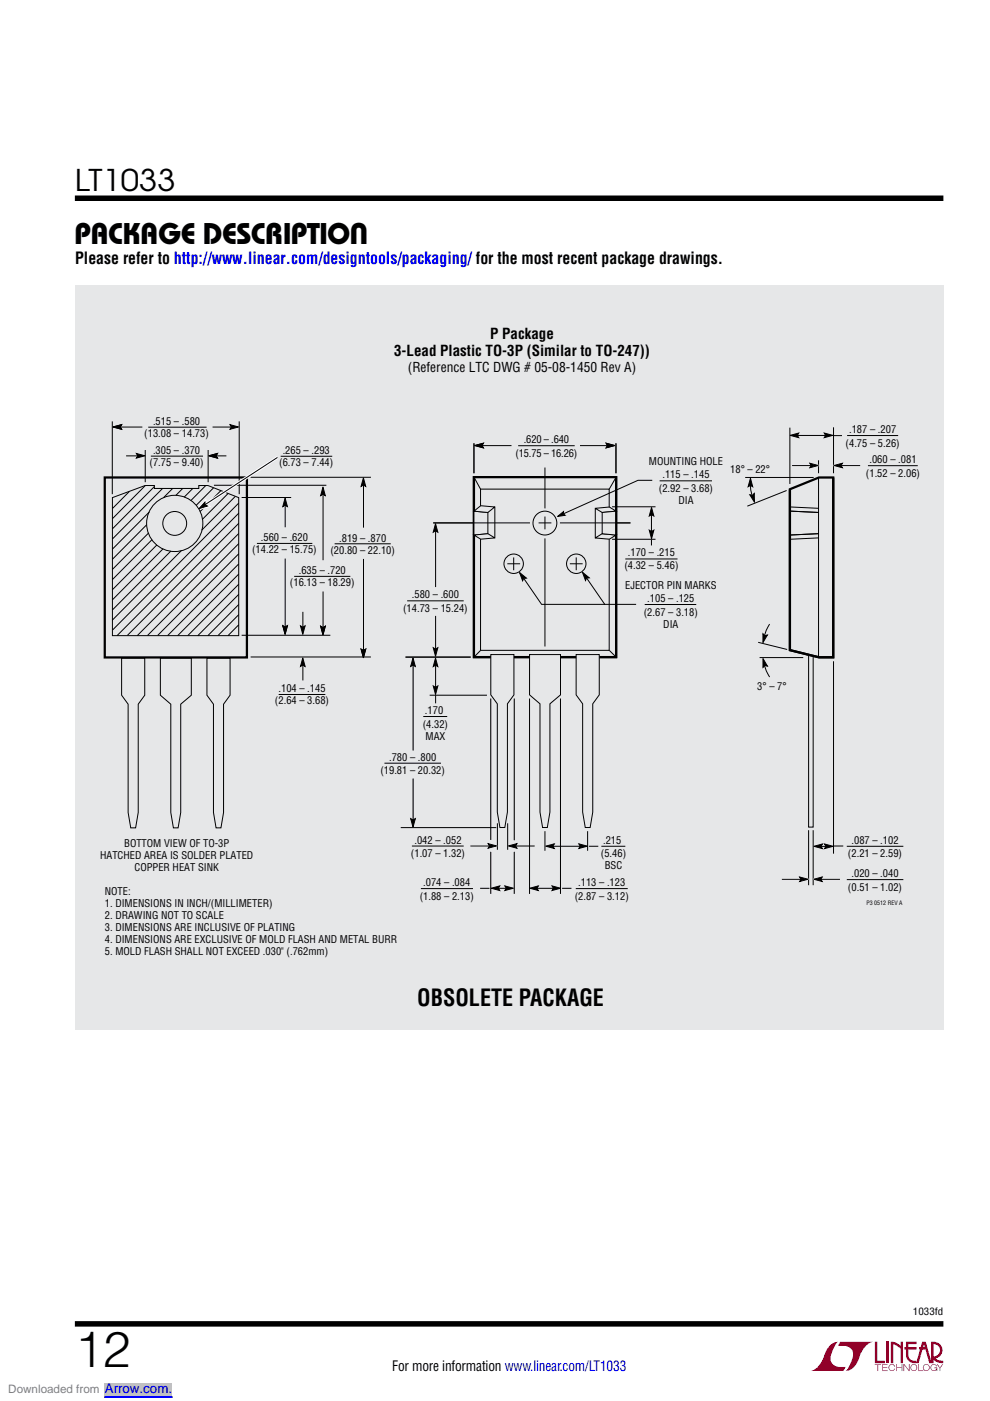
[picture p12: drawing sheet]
<svg xmlns="http://www.w3.org/2000/svg" width="210mm" height="297mm" viewBox="0 0 210 297" stroke-linecap="round" stroke-linejoin="round" font-family="sans-serif">
<g fill="#910028">
<path d="M185.5 284.5h.5v4h1.6v.5h-2.1z"/>
<path d="M176.2 285.1l1-.5 .4-.1a6.2 6.2 0 0 0-1.4 4.1 2.58 2.58 0 0 0 3.1 1.2l-.5 .9h-6.9a4.9 4.9 0 0 0 3-3.8l.4-.8z"/>
<path d="M178.1 284.5h7a4.9 4.9 0 0 0-3.1 3.8 3.2 3.2 0 0 1-2.7 2.4l.1-.1a6.2 6.2 0 0 0 1.4-4 2.58 2.58 0 0 0-3.1-1.3z"/>
<path d="M188 284.5h.5v4.5h-.5z"/>
<path d="M188.9 284.5l1 .2 1.1 .6v-.8h.5v4.5h-.5v-3.1l-1.6-.9v4h-.5z"/>
<path d="M185.5 289.2h1.3v.1h-.6v1.4h-.1v-1.4h-.6z"/>
<path d="M187 289.2h1.2v.1h-1v.6h.9v.1h-.9v.6h1v.1h-1.2z"/>
<path d="M190 289.2h.2v.7h1v-.7h.1v1.5h-.1v-.7h-1v.7h-.2z"/>
<path d="M191.6 289.2h.1l1 1.3v-1.3h.1v1.5l-1.1-1.3v1.3h-.1z"/>
<path d="M194.7 289.2h.1v1.4h.9v.1h-1z"/>
<path d="M198.6 289.2h.2l.5 .8 .5-.8h.2l-.6 .9v.6h-.2v-.6z"/>
<path d="M192.1 284.5h2.2v.5h-1.7v.6h1.7v.5h-1.7v1.2a1.32 1.32 0 0 0 1.7 1.2v.5l1.2-4.5h.8l1.1 4.1v-4.1a1.84 1.84 0 0 1 2.4 1.3 1.84 1.84 0 0 1-1.5 2.2l.8 .4 .9 .1v.5l-1.2-.2-1-.5v-.7a1.34 1.34 0 0 0 1.5-1.2 1.34 1.34 0 0 0-1.4-1.4v4h-.9l-.8-2.9h-1.3v-.5h1.2l-.2-.6-1.1 4a2.01 2.01 0 0 1-2.7-1.7v-1.2h-.4v-.5h.4z"/>
<path d="M193.2 289.4a.72 .72 0 0 1 1.2 .1 .72 .72 0 0 1-.4 1.1 .72 .72 0 0 1-1-.7h.2a.59 .59 0 0 0 .8 .6 .59 .59 0 0 0 .2-1 .59 .59 0 0 0-1 .2l-.2 .2z"/>
<path d="M195.9 289.4a.72 .72 0 0 1 1.1 .1 .72 .72 0 0 1-.4 1.1 .72 .72 0 0 1-.9-.7h.1a.59 .59 0 0 0 .8 .6 .59 .59 0 0 0 .2-1 .59 .59 0 0 0-.9 .2l-.2 .2z"/>
<path d="M197.5 289.4a.72 .72 0 0 1 1.2 .3h-.2a.59 .59 0 0 0-.9-.2 .59 .59 0 0 0 .1 .9 .59 .59 0 0 0 .9-.3h-.5v-.1h.6v.7h-.1v-.3a.73 .73 0 0 1-1.1 .1 .73 .73 0 0 1 0-1.1z"/>
<path d="M188.6 289.4a.71 .71 0 0 1 1.2 .4h-.1a.59 .59 0 0 0-.9-.3 .59 .59 0 0 0-.1 .9 .59 .59 0 0 0 1-.2h.1a.73 .73 0 0 1-1.1 .4 .73 .73 0 0 1-.1-1.2z"/>
</g>
<path d="M15.9 42h184.1M15.9 280.7h184.1" fill="none" stroke="#000" stroke-width="1.2" stroke-linecap="butt"/>
<path d="M15.9 60.5h184.1v157.8h-184.1z" fill="#e6e7e8"/>
<path d="M100.5 101.2h30.1v38.1h-30.1z" fill="#fff"/>
<path d="M100.5 101.2h30.1v38.1h-30.1z" fill="none" stroke="#000" stroke-width=".48"/>
<path d="M101.9 103.7h27.3v34.2h-27.3z" fill="#fff"/>
<path d="M101.9 103.7h27.3v34.2h-27.3z" fill="none" stroke="#000" stroke-width=".21"/>
<path d="M100.6 108.4l2.8 .3v4.5l-2.8 .2z" fill="#fff"/>
<path d="M100.6 108.4l2.8 .3v4.5l-2.8 .2z" fill="none" stroke="#000" stroke-width=".21"/>
<path d="M130.6 108.5v4.8z" fill="#fff"/>
<path d="M130.6 108.5v4.8M130.6 101.2l-1.4 2.5M101.9 137.9l-1.4 1.4M129.2 137.9l1.4 1.4" fill="none" stroke="#000" stroke-width=".21"/>
<circle cx="108.9" cy="119.5" r="2.06" fill="#fff"/>
<circle cx="108.9" cy="119.5" r="2.06" fill="none" stroke="#000" stroke-width=".21"/>
<circle cx="122.2" cy="119.5" r="2.06" fill="#fff"/>
<g fill="none" stroke="#000" stroke-width=".21">
<path d="M100.5 94v6.3M100.7 94.5l1.8-.5-.3 .5 .3 .5zM101.2 94.5h7.2M123 94.5h6.3M128.5 94l1.8 .5-1.8 .5 .3-.5zM130.6 94v6.3M91.9 110.9h20.5M114.2 110.9h2.7M115.5 109.5v2.7M118.7 110.9h15M120.8 119.5h2.7M122.2 118.2v2.7"/>
<path d="M132.6 118.5h11.1M137.7 112.4l.4 .3 .5-.3-.4 1.8zM138.1 108.9v3.9M138.1 114.4v1.2M138.1 107.6l.5 1.8-.5-.3-.4 .3zM139.9 101.9h11.1M167.5 108.4l6.1 .3M167.5 107.5l6.1 .3M173.6 114l-6.1 .3M173.6 113.1l-6.1 .3M86 139.3h13.8M89.7 151.9h5.1"/>
<path d="M91.1 147.4h12.2M91.9 145.4l.4 .3 .5-.3-.4 1.8zM92.4 147.4v1.7"/>
<circle cx="115.5" cy="110.9" r="2.53"/>
<circle cx="122.2" cy="119.5" r="2.06"/>
</g>
<path d="M167.5 103.7l6.1-2.5h3.1v38.2h-3.1l-6.1-1.6z" fill="none" stroke="#000" stroke-width=".48"/>
<path d="M92.4 140.5v5.5z" fill="#000" stroke="#000" stroke-width=".21"/>
<path d="M100.7 94.5l1.8-.5-.3 .5 .3 .5zM128.5 94l1.8 .5-1.8 .5 .3-.5zM138.1 107.6l.5 1.8-.5-.3-.4 .3zM137.7 112.4l.4 .3 .5-.3-.4 1.8zM91.9 145.4l.4 .3 .5-.3-.4 1.8z" fill="#000"/>
<path d="M100.5 101.2h30.1v38.1h-30.1z" fill="#e6e7e8"/>
<path d="M100.5 101.2h30.1v38.1h-30.1z" fill="none" stroke="#000" stroke-width=".48"/>
<path d="M101.9 103.7h27.3v34.2h-27.3z" fill="#e6e7e8"/>
<g fill="none" stroke="#000" stroke-width=".21">
<path d="M101.9 103.7h27.3v34.2h-27.3zM130.6 101.2l-1.4 2.5M101.9 137.9l-1.4 1.4M129.2 137.9l1.4 1.4"/>
<circle cx="108.9" cy="119.5" r="2.06"/>
</g>
<circle cx="122.2" cy="119.5" r="2.06" fill="#e6e7e8"/>
<g fill="none" stroke="#000" stroke-width=".21">
<path d="M100.5 94v6.3M100.7 94.5l1.8-.5-.3 .5 .3 .5zM109.9 94.5h11.9M115.5 99.1v8.7M128.5 94l1.8 .5-1.8 .5 .3-.5zM130.6 94v6.3M92.3 111.1l.5 1.7-.5-.3-.4 .3zM107.6 119.5h2.7M108.9 118.2v2.7M114.2 110.9h2.7M115.5 109.5v2.7M120.8 119.5h2.7"/>
<path d="M122.2 118.2v2.7M167.5 108.4l6.1 .3M173.6 113.1l-6.1 .3M86 139.3h13.8M86.3 127.4h12M87.6 139.5l.5 1.8-.5-.3-.5 .3zM91.9 137.3l.4 .3 .5-.3-.4 1.8zM92.3 139.6l.5 1.7-.5-.3-.4 .3zM171.4 138.8v36.6h1v-36.4M87.6 140.6v18.5M81.5 161.8h12M85 175.5h20.2"/>
<path d="M87.1 173.6l.5 .3 .5-.3-.5 1.8zM87.6 165.1v9.1"/>
<circle cx="115.5" cy="110.9" r="2.53"/>
<circle cx="122.2" cy="119.5" r="2.06"/>
</g>
<path d="M176.7 101.2v38.2h-3.1l-6.1-1.6v-34.1" fill="none" stroke="#000" stroke-width=".48"/>
<path d="M92.4 112.5v12zM92.4 130.6v8z" fill="#000" stroke="#000" stroke-width=".21"/>
<path d="M100.7 94.5l1.8-.5-.3 .5 .3 .5zM128.5 94l1.8 .5-1.8 .5 .3-.5zM92.3 111.1l.5 1.7-.5-.3-.4 .3zM91.9 137.3l.4 .3 .5-.3-.4 1.8zM87.6 139.5l.5 1.8-.5-.3-.5 .3zM92.3 139.6l.5 1.7-.5-.3-.4 .3zM87.1 173.6l.5 .3 .5-.3-.5 1.8z" fill="#000"/>
<path d="M126.2 107.8l3-.3 1.4 .9-2.9 .3-1.5-.9v6.3l1.5-.9 2.9 .2-1.4 .9-3-.2z" fill="#e6e7e8" stroke="#000" stroke-width=".21"/>
<path d="M118.2 109.5l1.3-1-.1 .5 .4 .2zM110.2 121.4l1.4 1.2h-.6l-.2 .5zM115.7 179.4l1.8-.5-.3 .5 .3 .5zM122.7 178.9l1.8 .5-1.8 .5 .3-.5zM104.2 188.3l1.8-.5-.3 .5 .3 .5zM107 187.8l1.8 .5-1.8 .5 .3-.5zM112.4 188.3l1.7-.5-.3 .5 .3 .5zM117 187.8l1.8 .5-1.8 .5 .3-.5z" fill="#000"/>
<g fill="none" stroke="#000" stroke-width=".21">
<path d="M167.5 90.7v11.9M173.5 97.6v2.7M176.7 90.6v9.7M118.2 109.5l1.3-1-.1 .5 .4 .2zM138.3 101.8h-3l-16.1 7.3M110.2 121.4l1.4 1.2h-.6l-.2 .5zM110.5 121.9l4.3 6.2h20.1M104.1 148.1v30M109 148.1v30M112.3 148.1v41.4M118.8 148.1v41.4M87.3 179.4h11"/>
<path d="M105.5 174.6v5.6M107.6 174.6v5.6M115.7 179.4l1.8-.5-.3 .5 .3 .5zM117.2 179.4h6.1M122.7 178.9l1.8 .5-1.8 .5 .3-.5zM124.6 176.2v4.2M124.9 179.4h2M127.5 179.4h5.1M89.2 188.4h11.1M101.8 188.3h2M104.1 180.6v8.9M104.2 188.3l1.8-.5-.3 .5 .3 .5z"/>
<path d="M105.6 188.3h2.3M107 187.8l1.8 .5-1.8 .5 .3-.5zM109 180.6v8.9M112.4 188.3l1.7-.5-.3 .5 .3 .5zM113.5 188.3h4.1M117 187.8l1.8 .5-1.8 .5 .3-.5zM119.2 188.3h2M122.1 188.4h11"/>
</g>
<path d="M176.8 98.7l1.8-.5-.3 .5 .3 .5z" fill="#fff"/>
<path d="M176.8 98.7l1.8-.5-.3 .5 .3 .5z" fill="none" stroke="#fff" stroke-width=".32"/>
<path d="M178.3 98.7h4.1z" fill="#fff"/>
<path d="M178.3 98.7h4.1" fill="none" stroke="#fff" stroke-width=".32"/>
<path d="M176.8 98.7l1.8-.5-.3 .5 .3 .5z" fill="#000"/>
<path d="M176.8 98.7l1.8-.5-.3 .5 .3 .5zM178.3 98.7h4.1" fill="none" stroke="#000" stroke-width=".21"/>
<path d="M171.7 98.2l1.8 .5-1.8 .5 .3-.5z" fill="#fff"/>
<path d="M171.7 98.2l1.8 .5-1.8 .5 .3-.5z" fill="none" stroke="#fff" stroke-width=".32"/>
<path d="M167.9 98.7h4.1z" fill="#fff"/>
<path d="M167.9 98.7h4.1" fill="none" stroke="#fff" stroke-width=".32"/>
<path d="M167.6 92.3l1.8-.5-.3 .5 .3 .5zM171.7 98.2l1.8 .5-1.8 .5 .3-.5zM174.8 91.8l1.7 .5-1.7 .5 .2-.5zM159.1 101.4l.5 1.8-.5-.3-.5 .3zM159 104.9l.5 .1 .4-.4 .1 1.9zM161.8 134.4l.4 .4 .5-.2-.9 1.6zM161.8 139.7l.9 1.5-.5-.1-.4 .4z" fill="#000"/>
<g fill="none" stroke="#000" stroke-width=".21">
<path d="M167.6 92.3l1.8-.5-.3 .5 .3 .5zM167.9 98.7h4.1M168.2 92.3h7.1M171.7 98.2l1.8 .5-1.8 .5 .3-.5zM174.8 91.8l1.7 .5-1.7 .5 .2-.5zM176.8 92.4h1.7M179.6 92.3h10.8M184 98.7h10.6M158 101.2h14.5M159 104.9l.5 .1 .4-.4 .1 1.9zM159.1 102.4l.1 1.9 .6 1.7M159.1 101.4l.5 1.8-.5-.3-.5 .3z"/>
<path d="M166.8 104l-8.3 3.3M173.5 101.3v38.1M160.8 136.2l6.1 1.5M161.1 139.4h9.2M161.8 134.4l.4 .4 .5-.2-.9 1.6zM161.8 139.7l.9 1.5-.5-.1-.4 .4zM163.2 132.3l-.9 1.7-.4 1.7M161.9 140.1l.4 1.8 .9 1.6M176.7 140.2v40.8M171.4 176v11.7M172.4 176v11.7"/>
</g>
<path d="M172.6 186.4l1.7-.5-.2 .5 .2 .5z" fill="#fff"/>
<path d="M172.6 186.4l1.7-.5-.2 .5 .2 .5z" fill="none" stroke="#fff" stroke-width=".32"/>
<path d="M174 186.4h4.1z" fill="#fff"/>
<path d="M174 186.4h4.1" fill="none" stroke="#fff" stroke-width=".32"/>
<path d="M172.6 186.4l1.7-.5-.2 .5 .2 .5z" fill="#000"/>
<path d="M172.6 186.4l1.7-.5-.2 .5 .2 .5zM174 186.4h4.1" fill="none" stroke="#000" stroke-width=".21"/>
<path d="M169.5 185.9l1.8 .5-1.8 .5 .3-.5z" fill="#fff"/>
<path d="M169.5 185.9l1.8 .5-1.8 .5 .3-.5z" fill="none" stroke="#fff" stroke-width=".32"/>
<path d="M165.8 186.4h4.1z" fill="#fff"/>
<path d="M165.8 186.4h4.1" fill="none" stroke="#fff" stroke-width=".32"/>
<path d="M172.6 179.4l1.8-.5-.3 .5 .3 .5zM174.8 178.9l1.8 .5-1.8 .5 .3-.5zM169.5 185.9l1.8 .5-1.8 .5 .3-.5z" fill="#000"/>
<path d="M172.6 179.4l1.8-.5-.3 .5 .3 .5zM173.4 179.5h2.3M174.8 178.9l1.8 .5-1.8 .5 .3-.5zM176.8 179.4h2M179.5 179.4h12M165.8 186.4h4.1M169.5 185.9l1.8 .5-1.8 .5 .3-.5zM179.5 186.5h12" fill="none" stroke="#000" stroke-width=".21"/>
<path d="M112.3 138.8h6.5v8.5l-2.2 1.9v23l-.6 3.2h-1l-.5-3.2v-23l-2.2-1.9z" fill="#e6e7e8"/>
<path d="M112.3 138.8h6.5v8.5l-2.2 1.9v23l-.6 3.2h-1l-.5-3.2v-23l-2.2-1.9z" fill="none" stroke="#000" stroke-width=".21"/>
<path d="M122.2 138.8h4.9v8.5l-1.4 1.9v23l-.6 3.2h-1l-.6-3.2v-23l-1.3-1.9z" fill="#e6e7e8"/>
<path d="M122.2 138.8h4.9v8.5l-1.4 1.9v23l-.6 3.2h-1l-.6-3.2v-23l-1.3-1.9z" fill="none" stroke="#000" stroke-width=".21"/>
<path d="M104.1 138.8h4.9v8.5l-1.4 1.9v23l-.6 3.2h-1l-.6-3.2v-23l-1.3-1.9z" fill="#e6e7e8"/>
<path d="M100.5 101.2l1.4 2.5M115.5 114.1v23M129.8 107.4h9.2M129.8 114.3h9.2M104.1 138.8h4.9v8.5l-1.4 1.9v23l-.6 3.2h-1l-.6-3.2v-23l-1.3-1.9zM123.5 121.3l1.4 1.2-.5 .1-.3 .5zM123.9 121.9l4.4 6.3M136.7 128.2h10.9M115.5 176.2v4.2" fill="none" stroke="#000" stroke-width=".21"/>
<path d="M123.5 121.3l1.4 1.2-.5 .1-.3 .5z" fill="#000"/>
<path d="M127.7 108.7l2.8-.3v5l-2.8-.2z" fill="#e6e7e8"/>
<path d="M118.7 110.9h15M127.7 108.7l2.8-.3v5l-2.8-.2z" fill="none" stroke="#000" stroke-width=".21"/>
<path d="M100.6 108.4l2.8 .3v4.5l-2.8 .2z" fill="#e6e7e8" stroke="#000" stroke-width=".21"/>
<path d="M91.9 110.9h20.5" fill="none" stroke="#000" stroke-width=".21"/>
<path d="M100.5 108.4l1.4-1.2 3 .3v6.5l-3 .3-1.4-.9 3-.2 1.4 .8v-6.5l-1.5 1.2z" fill="#e6e7e8" stroke="#000" stroke-width=".21"/>
<path d="M107.8 179.3l1.8-.4-.3 .5 .3 .4z" fill="#000"/>
<path d="M107.8 179.3l1.8-.4-.3 .5 .3 .4zM109.3 179.4h4.1" fill="none" stroke="#000" stroke-width=".21"/>
<path d="M103.5 178.9l1.8 .5-1.8 .4 .3-.4z" fill="#fff"/>
<path d="M103.5 178.9l1.8 .5-1.8 .4 .3-.4z" fill="none" stroke="#fff" stroke-width=".32"/>
<path d="M99.7 179.4h4.1z" fill="#fff"/>
<path d="M99.7 179.4h4.1" fill="none" stroke="#fff" stroke-width=".32"/>
<g fill="#000">
<path d="M24 90.5l1.8-.5-.3 .5 .3 .5zM28.9 96.1l1.8 .5-1.8 .5 .3-.5zM44.3 96.6l1.8-.5-.3 .5 .3 .5zM48.8 90l1.7 .5-1.7 .5 .3-.5zM60.4 105.6l.5 1.8-.4-.3-.5 .3zM68.5 103.3l.5 1.8-.5-.3-.5 .3zM77 101.3l.5 1.8-.4-.3-.5 .3zM60 132.7l.4 .3 .5-.3-.4 1.8zM63.7 132.7l.5 .3 .5-.3-.5 1.8zM68 132.8l.5 .3 .5-.3-.5 1.8zM76.6 137.6l.4 .3 .5-.3-.4 1.8zM64.2 139.5l.5 1.8-.5-.3-.5 .3z"/>
<path d="M103.5 178.9l1.8 .5-1.8 .4 .3-.4z"/>
</g>
<g fill="none" stroke="#000" stroke-width=".21">
<path d="M23.8 89.3v15.5M24 90.5l1.8-.5-.3 .5 .3 .5zM24.5 90.5h5.7M26.7 96.7h3.2M28.9 96.1l1.8 .5-1.8 .5 .3-.5zM30.8 95.4v6.8M31.4 90.6h12.4M32 96.7h11M44.1 95.4v6.8M44.3 96.6l1.8-.5-.3 .5 .3 .5zM44.8 96.7h3.2M45.1 90.5h4.7"/>
<path d="M48.8 90l1.7 .5-1.7 .5 .3-.5zM50.7 89.3v15.5M59.5 96.7h10.9M23.8 105.5l7-2.6h1.9v.7h9.5v-.7h1.9l6.5 2.6v29.3h-26.8zM27.5 104.2l-3.7 3.6M30.8 103l-7 7M31.1 111.2l-7.3 7.4M31.5 113l-7.7 7.8M31.6 108.6l-7.8 7.9M32.2 114.4l-8.4 8.5M32.7 103.2l-8.9 8.9M33.3 115.5l-9.5 9.6"/>
<path d="M34.5 103.6l-10.7 10.7M34.6 116.4l-10.8 10.8M36.2 116.8l-12.4 12.5M36.6 103.6l-1.9 1.9M38.5 116.7l-14.7 14.8M38.7 103.6l-1.4 1.4M40.9 103.6l-1.9 1.8M43.7 102.9l-3.2 3.2M45.3 103.4l-3.7 3.7M45.4 102.9h23.8M46.8 104l-4.4 4.5M48.4 104.6l-5.5 5.6"/>
<path d="M49.9 105.2l-7.1 7.2M50.6 119.6l-15.1 15.1M50.6 106.7l-26.8 26.9M50.6 113.1l-21.5 21.6M50.6 115.3l-19.3 19.4M50.6 117.4l-17.2 17.3M50.6 110.9l-23.6 23.8M50.6 108.8l-25.8 26M51.2 105.5h10.5M53.1 101.2h25.5M54.5 115.2h11.7M60.4 105.6l.5 1.8-.4-.3-.5 .3z"/>
<path d="M60.5 106.4v5.4M60.5 118.4v15.6M68.5 103.3l.5 1.8-.5-.3-.5 .3zM68.5 104.1v14.7M70.9 115.3h12M77 101.3l.5 1.8-.4-.3-.5 .3zM77.1 102.1v9.8M77.1 118.5v20.4M25.8 139.5h4.9v7.9l-1.4 1.9v23l-.5 3.2h-1.1l-.5-3.2v-23l-1.4-1.9zM34 139.5h6.6v7.9l-2.3 1.9v23l-.5 3.2h-1l-.6-3.2v-23l-2.2-1.9zM43.9 139.5h4.9v7.9l-1.4 1.9v23l-.6 3.2h-1l-.5-3.2v-23l-1.4-1.9zM50.6 132.5l-2.2 2.3"/>
<path d="M50.6 121.7l-12.9 13.1M50.6 130.3l-4.4 4.4M50.6 123.9l-10.8 10.9M50.6 126l-8.7 8.8M50.6 128.2l-6.5 6.6M51.2 134.7h18.8M53.1 139.3h25.5M60 132.7l.4 .3 .5-.3-.4 1.8zM62.4 122.2h11.9M63.7 132.7l.5 .3 .5-.3-.5 1.8zM64.2 139.5l.5 1.8-.5-.3-.5 .3zM64.2 129.7v4"/>
<path d="M68 132.8l.5 .3 .5-.3-.5 1.8zM68.5 125.4v8.7M76.6 137.6l.4 .3 .5-.3-.4 1.8zM59.1 147.2h9.9M64.2 140.3v4M99.7 179.4h4.1M103.5 178.9l1.8 .5-1.8 .4 .3-.4z"/>
<circle cx="37" cy="111" r="2.53"/>
</g>
<path d="M22.2 101.2h30.2v38.2h-30.2z" fill="none" stroke="#000" stroke-width=".48"/>
<path d="M43.4 106.5l.1 .5 .5 .3-1.8 .5z" fill="#fff"/>
<path d="M58.8 97l-16 10.4M43.4 106.5l.1 .5 .5 .3-1.8 .5z" fill="none" stroke="#fff" stroke-width=".63" stroke-linecap="butt"/>
<path d="M43.4 106.5l.1 .5 .5 .3-1.8 .5z" fill="#000"/>
<g fill="none" stroke="#000" stroke-width=".21">
<path d="M58.8 97l-16 10.4M43.4 106.5l.1 .5 .5 .3-1.8 .5z"/>
<circle cx="37" cy="111" r="6"/>
</g>
<path d="M0 294.6h70.6" fill="none" stroke="#fff" stroke-width="2.5" stroke-linecap="butt"/>
<path d="M22.2 293.3h14.3v2.6h-14.3z" fill="#c0c0c0"/>
<path d="M22.2 296.2h14.3" fill="none" stroke="#00f" stroke-width=".21"/>
<path d="M0 294.6h70.6" fill="none" stroke="#fff" stroke-width="2.5" stroke-linecap="butt"/>
<path d="M22.2 293.3h14.3v2.6h-14.3z" fill="#c0c0c0"/>
<path d="M22.2 296.2h14.3" fill="none" stroke="#00f" stroke-width=".21"/>
<path d="M0 294.6h70.6" fill="none" stroke="#fff" stroke-width="2.5" stroke-linecap="butt"/>
<path d="M22.2 293.3h14.3v2.6h-14.3z" fill="#c0c0c0"/>
<path d="M22.2 296.2h14.3" fill="none" stroke="#00f" stroke-width=".21"/>
<path d="M0 294.6h70.6" fill="none" stroke="#fff" stroke-width="2.5" stroke-linecap="butt"/>
<path d="M22.2 293.3h14.3v2.6h-14.3z" fill="#c0c0c0"/>
<path d="M22.2 296.2h14.3" fill="none" stroke="#00f" stroke-width=".21"/>
<path d="M0 294.6h70.6" fill="none" stroke="#fff" stroke-width="2.5" stroke-linecap="butt"/>
<path d="M22.2 293.3h14.3v2.6h-14.3z" fill="#c0c0c0"/>
<path d="M22.2 296.2h14.3" fill="none" stroke="#00f" stroke-width=".21"/>
<path d="M0 294.6h70.6" fill="none" stroke="#fff" stroke-width="2.5" stroke-linecap="butt"/>
<path d="M22.2 293.3h14.3v2.6h-14.3z" fill="#c0c0c0"/>
<path d="M22.2 296.2h14.3" fill="none" stroke="#00f" stroke-width=".21"/>
<path d="M0 294.6h70.6" fill="none" stroke="#fff" stroke-width="2.5" stroke-linecap="butt"/>
<path d="M22.2 293.3h14.3v2.6h-14.3z" fill="#c0c0c0"/>
<path d="M22.2 296.2h14.3" fill="none" stroke="#00f" stroke-width=".21"/>
<path d="M0 294.6h70.6" fill="none" stroke="#fff" stroke-width="2.5" stroke-linecap="butt"/>
<path d="M22.2 293.3h14.3v2.6h-14.3z" fill="#c0c0c0"/>
<path d="M22.2 296.2h14.3" fill="none" stroke="#00f" stroke-width=".21"/>
<path d="M0 294.6h70.6" fill="none" stroke="#fff" stroke-width="2.5" stroke-linecap="butt"/>
<path d="M22.2 293.3h14.3v2.6h-14.3z" fill="#c0c0c0"/>
<path d="M22.2 296.2h14.3" fill="none" stroke="#00f" stroke-width=".21"/>
<path d="M0 294.6h70.6" fill="none" stroke="#fff" stroke-width="2.5" stroke-linecap="butt"/>
<path d="M22.2 293.3h14.3v2.6h-14.3z" fill="#c0c0c0"/>
<path d="M22.2 296.2h14.3" fill="none" stroke="#00f" stroke-width=".21"/>
<path d="M0 294.6h70.6" fill="none" stroke="#fff" stroke-width="2.5" stroke-linecap="butt"/>
<path d="M22.2 293.3h14.3v2.6h-14.3z" fill="#c0c0c0"/>
<path d="M22.2 296.2h14.3" fill="none" stroke="#00f" stroke-width=".21"/>
<path d="M0 294.6h70.6" fill="none" stroke="#fff" stroke-width="2.5" stroke-linecap="butt"/>
<path d="M22.2 293.3h14.3v2.6h-14.3z" fill="#c0c0c0"/>
<path d="M22.2 296.2h14.3" fill="none" stroke="#00f" stroke-width=".21"/>
<text font-size="10.6" x="15.9" y="289.8">12</text>
<g font-size="6.3">
<text x="15.9" y="40.4">LT1033</text>
<text x="15.8" y="51.7">Package Description</text>
</g>
<text font-size="4.9" x="88.5" y="213.4">OBSOLETE PACKAGE</text>
<text font-size="3.5" x="15.9" y="56">Please refer to http://www.linear.com/designtools/packaging/ for the most recent package drawings.</text>
<g font-size="3.2">
<text x="103.9" y="71.9">P Package</text>
<text x="83.6" y="75.4">3-Lead Plastic TO-3P (Similar to TO-247))</text>
</g>
<text font-size="3" x="83.2" y="290.7">For more information www.linear.com/LT1033</text>
<text font-size="2.9" x="86.5" y="78.9">(Reference LTC DWG # 05-08-1450 Rev A)</text>
<text font-size="2.8" fill="#00f" x="22.2" y="295.3">Arrow.com.</text>
<text font-size="2.5" fill="#808080" x="1.8" y="295.3">Downloaded from</text>
<g font-size="2.2">
<text x="30.6" y="92.7">(13.08 – 14.73)</text>
<text x="32.4" y="90.1">.515 – .580</text>
<text x="111.1" y="94">.620 – .640</text>
<text x="179.3" y="94.7">(4.75 – 5.26)</text>
<text x="180" y="91.8">.187 – .207</text>
<text x="31.7" y="98.8">(7.75 – 9.40)</text>
<text x="32.4" y="96.2">.305 – .370</text>
<text x="59.2" y="98.8">(6.73 – 7.44)</text>
<text x="59.9" y="96.3">.265 – .293</text>
<text x="109.3" y="96.8">(15.75 – 16.26)</text>
<text x="137.6" y="98.6">MOUNTING HOLE</text>
<text x="140.4" y="101.4">.115 – .145</text>
<text x="154.8" y="100.2">18° – 22°</text>
<text x="183.6" y="101.1">(1.52 – 2.06)</text>
<text x="184.3" y="98.2">.060 – .081</text>
<text x="139.7" y="104.3">(2.92 – 3.68)</text>
<text x="143.8" y="106.8">DIA</text>
<text x="53.5" y="117.3">(14.22 – 15.75)</text>
<text x="55.3" y="114.8">.560 – .620</text>
<text x="70.1" y="117.4">(20.80 – 22.10)</text>
<text x="71.9" y="114.8">.819 – .870</text>
<text x="133.1" y="117.9">.170 – .215</text>
<text x="61.5" y="124.3">(16.13 – 18.29)</text>
<text x="63.3" y="121.7">.635 – .720</text>
<text x="132.4" y="120.7">(4.32 – 5.46)</text>
<text x="132.5" y="124.8">EJECTOR PIN MARKS</text>
<text x="85.5" y="129.7">(14.73 – 15.24)</text>
<text x="87.3" y="126.9">.580 – .600</text>
<text x="136.5" y="130.5">(2.67 – 3.18)</text>
<text x="137.2" y="127.6">.105 – .125</text>
<text x="140.6" y="133">DIA</text>
<text x="58.3" y="149.3">(2.64 – 3.68)</text>
<text x="59" y="146.8">.104 – .145</text>
<text x="160.6" y="146.3">3° – 7°</text>
<text x="89.6" y="154.3">(4.32)</text>
<text x="90.1" y="151.4">.170</text>
<text x="82.5" y="161.3">.780 – .800</text>
<text x="90.2" y="156.8">MAX</text>
<text x="80.7" y="164.1">(19.81 – 20.32)</text>
<text x="26.3" y="179.6">BOTTOM VIEW OF TO-3P</text>
<text x="87.9" y="178.9">.042 – .052</text>
<text x="127.9" y="178.9">.215</text>
<text x="180.5" y="178.9">.087 – .102</text>
<text x="21.2" y="182.1">HATCHED AREA IS SOLDER PLATED</text>
<text x="28.5" y="184.7">COPPER HEAT SINK</text>
<text x="87.1" y="181.7">(1.07 – 1.32)</text>
<text x="127.4" y="181.8">(5.46)</text>
<text x="128.2" y="184.3">BSC</text>
<text x="179.8" y="181.8">(2.21 – 2.59)</text>
<text x="180.5" y="186">.020 – .040</text>
<text x="22.2" y="189.7">NOTE:</text>
<text x="89" y="190.7">(1.88 – 2.13)</text>
<text x="89.7" y="187.9">.074 – .084</text>
<text x="121.9" y="190.7">(2.87 – 3.12)</text>
<text x="122.6" y="187.9">.113 – .123</text>
<text x="179.8" y="188.8">(0.51 – 1.02)</text>
<text x="22.2" y="192.2">1. DIMENSIONS IN INCH/(MILLIMETER)</text>
<text x="22.2" y="194.8">2. DRAWING NOT TO SCALE</text>
<text x="22.2" y="197.3">3. DIMENSIONS ARE INCLUSIVE OF PLATING</text>
<text x="22.2" y="199.9">4. DIMENSIONS ARE EXCLUSIVE OF MOLD FLASH AND METAL BURR</text>
<text x="22.2" y="202.4">5. MOLD FLASH SHALL NOT EXCEED .030&quot; (.762mm)</text>
</g>
<text font-size="2.1" x="193.6" y="278.8">1033fd</text>
<text font-size="1.3" x="183.7" y="192">P3 0512 REV A</text>
</svg>
